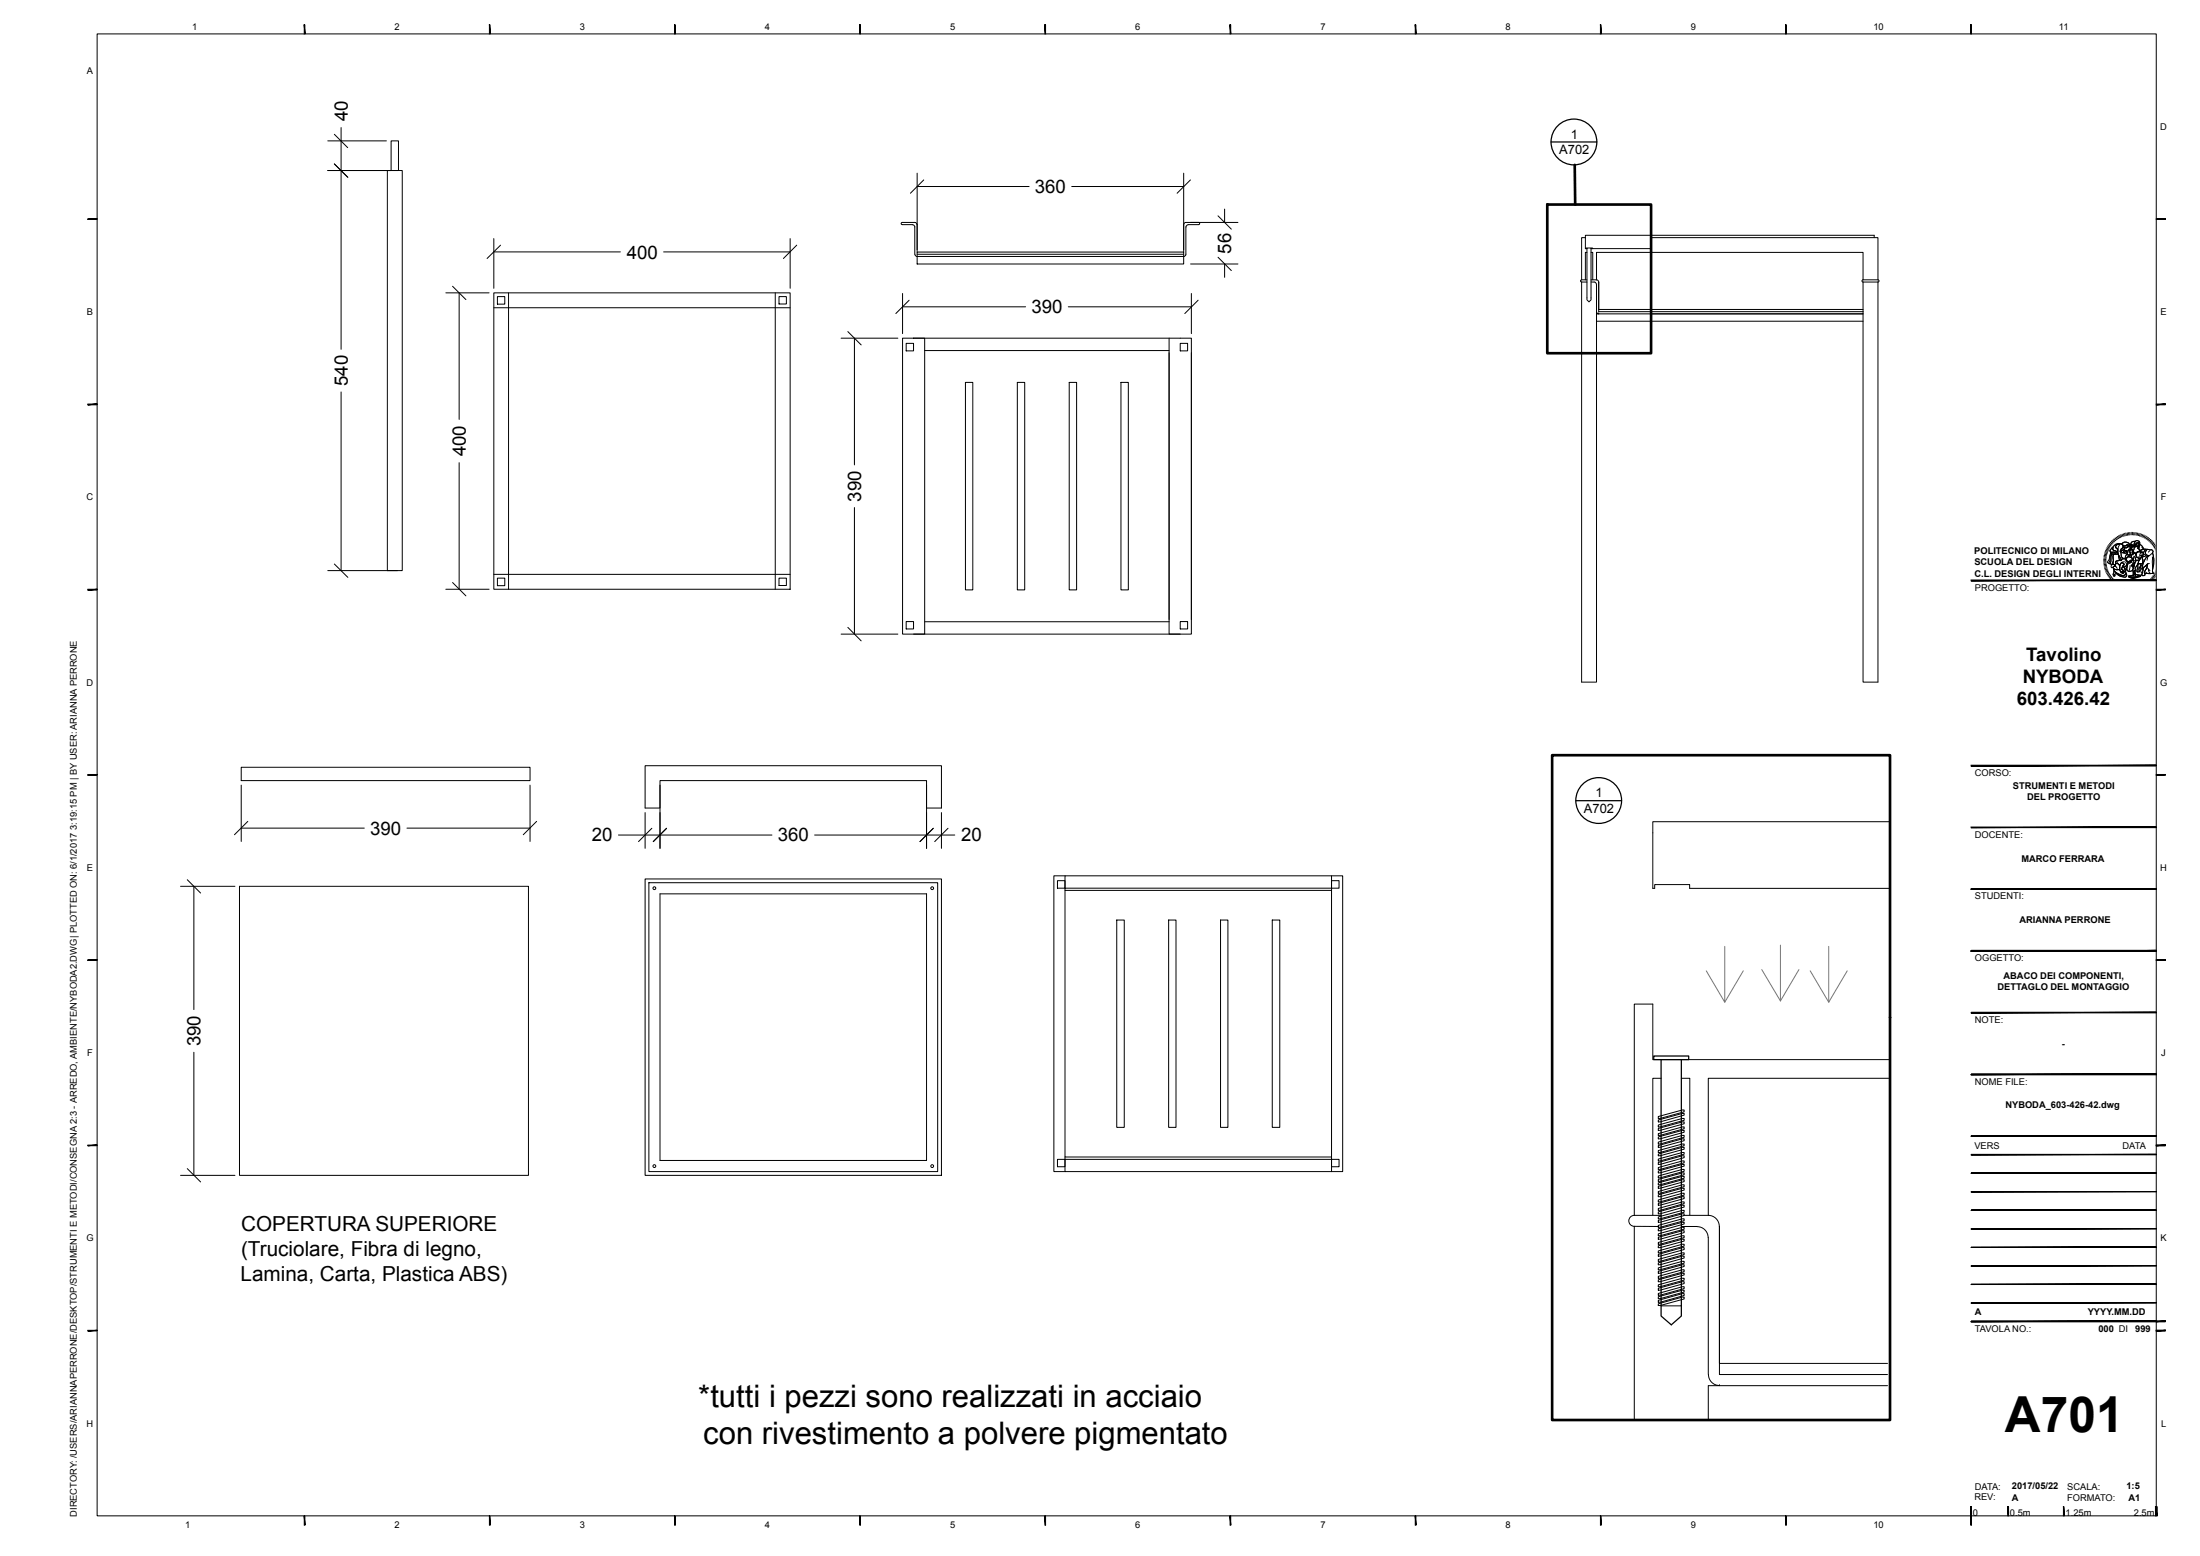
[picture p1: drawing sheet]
<svg xmlns="http://www.w3.org/2000/svg" width="594mm" height="420mm" viewBox="0 0 594 420" stroke-linecap="round" stroke-linejoin="round" font-family="sans-serif">
<g fill="none" stroke="#000" stroke-width=".27">
<path d="M26.2 9.2h556v400h-556zM88.5 38h15.8M90.3 36.2l3.6 3.6M92.1 34.4v59.9M88.5 46h18.8M90.3 44.2l3.6 3.6M104.6 46h4v108h-4zM104.6 46h1v-8h2v8M247.6 46.7v21.3M247.6 50.3h30.3M249.4 48.6l-3.6 3.6M289.4 50.3h30.2"/>
<path d="M319.6 46.7v21.3M321.4 48.6l-3.6 3.6M328.9 58.3l3.6 3.6M330.6 56.4v3.6M120.4 79h11.7M122.2 77.3l3.6 3.6M124 79v34.2M133.3 79h80v80.1h-80zM133.3 64.4v13.4M133.3 68h34.2M135.1 66.2l-3.6 3.6M137.3 79v80.1"/>
<path d="M179.2 68h34.1M209.3 79v80.1M213.3 64.4v13.4M215.1 66.2l-3.6 3.6M243.7 79.2v10.9M246.4 60.6h-2.8l-.3-.3 .3-.3h3.4l.4 .2 .2 .4M246.4 60.7l.4 .1 .2 .5M247 61.2v7.4M247.6 68h72v3.3h-72zM247.6 68.6h72M320.2 61.2v7.4l-.2 .5-.4 .1h-72l-.4-.1-.2-.5M320.8 60.7l-.4 .1-.2 .5"/>
<path d="M321.5 71.3h12.7M321.7 79.2v10.9M323.6 60l.3 .3-.3 .3h-2.8M328.9 69.4l3.6 3.6M330.6 71.3v3.6M334.2 60h-14l-.4 .2-.2 .4M427 75.5l-.3 .3 .3 .3M427 76.1v108h4.1v-99.4h71.9v99.4h4v-108M427 76.1h1.5M427 75.5h1.5M428.1 64.1h-1.1v11.4M428.1 64.1v-.6h77.9v.6"/>
<path d="M428.1 64.1v3h.4M428.5 68.1h-.4v7.4M428.5 67.1v13.9l.5 .5 .6-.5v-13.9M428.5 67.1h-.4v-.2h1.9v.2h-.4M429.6 76.1l1.1 .1 .3 .5M429.6 68.1h.4v7.4M429.6 75.5h1.5M429.6 67.1h16.2M431.1 75.5l.4 .2 .2 .4v8h71.4M431.1 75.5v-7.4h71.9v7.4M431.1 76.7v7.4l.1 .4 .5 .2M445.8 64.1h61.2v11.4"/>
<path d="M503 75.5l-.3 .3 .3 .3M503 76.1v8.6h-57.2M503 76.1h4M503 75.5h4M507 75.5l.3 .3-.3 .3M133.3 83.1h80M134.3 80.1h2v2h-2zM210.3 80.1h2v2h-2zM227.1 91.3h15.3M228.9 89.5l3.6 3.6M230.7 91.3v34.2M243.7 91.3h6v79.9h-6z"/>
<path d="M243.7 82.8h33.2M244.7 92.7h2v2h-2zM245.5 81l-3.6 3.6M246.7 91.3h75v79.9h-6v-79.9M249.7 94.6h66M288.4 82.8h33.3M315.7 95.2v72M318.7 92.7h2v2h-2zM321.7 95.2v72M323.5 81l-3.6 3.6M431.1 83.5v3.2h71.9M431.7 84.7h.1"/>
<path d="M431.7 83.5h71.3M92.1 105.8v48.2M260.7 103.2h2v56h-2zM274.7 103.2h2v56h-2zM288.7 103.2h2v56h-2zM302.7 103.2h2v56h-2zM124 124.9v34.2M230.7 137v34.2M88.5 154h18.8M90.3 152.2l3.6 3.6M120.4 159.1h11.7M122.2 157.2l3.6 3.6"/>
<path d="M133.3 155h80M134.3 156.1h2v2h-2zM210.3 156.1h2v1.9h-2zM568 151h.6M568 151.4h.6M568 150.6l.7 .1M568 150.3l.7 .1M568.1 149.9l.7 .1M568.2 149.6l.7 .1M568.3 149.2l.6 .2M568.4 148.9l.6 .2M568.5 148.6l.7 .2"/>
<path d="M568.6 148.2l.7 .3M568.6 151.6l-.6 .1M568.7 152h-.7M568.7 152.3l-.7 .1M568.8 152.6l-.7 .1M568.8 147.9l.6 .3M568.8 153l-.6 .1M568.9 153.3l-.6 .2M569 147.6l.6 .3M569 153.6l-.7 .2M569.1 153.9l-.6 .2M569.2 147.3l.5 .3"/>
<path d="M569.2 154.2l-.6 .2M569.4 147l.5 .4M569.4 154.5l-.6 .3M569.5 154.8l-.6 .3M569.6 146.7l.5 .4M569.7 155l-.6 .4M569.8 146.4l.5 .5M569.9 149h.6a.76 .76 0 0 0 1.3-.1l.1 .6-.4 .1-1.6-.2zM569.9 148.9v.5M569.9 155.3l-.6 .4M570 149.5l-.2 .4-.1 1.5-.4 .6 .4 .2M570 146.1l.5 .5"/>
<path d="M570.1 155.6l-.6 .4M570.1 148l.4-.2a.77 .77 0 0 0 .1 .8 .77 .77 0 0 0 .8 .2l.3 .1-.5 .4-.5-.3-.5 .1a.45 .45 0 0 1-.5-.3 .45 .45 0 0 1 .3-.5zM570.3 149.6h.5l-.3 .6v2.2l-.8-.2 .2-.6 .1-1.6zM570.3 145.9l.5 .5M570.3 155.8l-.6 .5M570.3 149.5v.1a1.89 1.89 0 0 0-.3 2l-.3 .6 .7 .2M570.5 147.8l-.5 .5a.45 .45 0 0 0-.3 .5 .45 .45 0 0 0 .5 .3l.3-.1a.76 .76 0 0 0 1.3-.1M570.5 156.1l-.5 .5M570.5 153.1a.72 .72 0 0 0 .9 .7l.9-.2M570.5 145.6l.5 .5M570.6 147.5a1.88 1.88 0 0 1 1.9-.7 .98 .98 0 0 0-1.2 1l.5 .3v.7l-.1 .1-.5-.2a.73 .73 0 0 1-.7-.4 .73 .73 0 0 1 .1-.8zM570.7 153.5l.7 .3 .9-.2 .4 1 .2-.2 .3 .4-.2-.6 .4 .5-.2-.5 .4 .2-.4-.5a.44 .44 0 0 1-.4-.4 .44 .44 0 0 1 .3-.5h.4l.2 .7a1.06 1.06 0 0 1-.2 1.6h-.7a2.62 2.62 0 0 1-2.1-1.8z"/>
<path d="M570.7 153.5a1.79 1.79 0 0 0 1.7 1.6l1 .4M570.7 149.6l-.2 .6v2.2M570.7 156.3l-.4 .5M570.8 149.6h.4a.8 .8 0 0 1 1 .6l.3 .4a.64 .64 0 0 1-.8 .8 .4 .4 0 0 0-.5 .2 .4 .4 0 0 0 .2 .5l-.4 .4a.82 .82 0 0 1-.4-1.3l-.1-1zM570.8 154.1l1.9 1.1a.95 .95 0 0 0 1.3-.5 .63 .63 0 0 1 .1 1 .63 .63 0 0 1-1 0l-1-.4a.77 .77 0 0 0-1.1-.3v.4a.35 .35 0 0 1-.5-.1 .35 .35 0 0 1 .1-.4zM570.8 145.4l.4 .5M570.8 154.1l-.1 .5a.53 .53 0 0 0 .1 .9l.3-.1-.2-.2a.57 .57 0 0 1 .6-.4 .57 .57 0 0 1 .5 .5l.4 .2a1.71 1.71 0 0 0 1.7 0l-.1-.8M570.9 156.6l-.4 .4M571 152.6l-.1-.1a.53 .53 0 0 0-.9 .2v.3a.54 .54 0 0 0 .9-.2l.4 .1 .4 .5M571.1 145.2l.4 .5M571.2 156.8l-.4 .5M571.2 152.2l.2-.1a.72 .72 0 0 1 .9 .8v.7a1.3 1.3 0 0 1-1.8-.4l.2-.3h.5l-.1-.3z"/>
<path d="M571.3 151.6l1.1-.4 .4 .1a.54 .54 0 0 1 .8-.5l.4 .2a1.07 1.07 0 0 1 .5 1.3 1.07 1.07 0 0 1-1.4 .6l.2-.3a.28 .28 0 0 0 .2-.3 .28 .28 0 0 0-.2-.3l-.4-.2-.5 .8a.81 .81 0 0 0-1-.5l-.2-.2zM571.4 145l.3 .6M571.4 156.9l-.3 .6M571.5 147.1a.96 .96 0 0 1 1-.3 .96 .96 0 0 1 .7 .8l-.3 .5a.95 .95 0 0 0-.2 1.4 .98 .98 0 0 0 .7 1.3 .54 .54 0 0 0-.7 .5 .39 .39 0 0 1-.4-.2 .39 .39 0 0 1 .2-.5l-.6-1.1-.1-1.4h-.3l-.3-.5zM571.6 151.9l.7 .7M571.6 152a.54 .54 0 0 0-.4 .8M571.7 144.8l.3 .6M571.7 157.2l-.4 .5M571.9 149.5h-1.6a.49 .49 0 0 0-.6 .1 .49 .49 0 0 0-.1 .6l-.1 .8-.5 .7 .3 .3M572 149.9l.2 1.4M572 144.6l.3 .6M572 157.3l-.4 .6"/>
<path d="M572.2 147.1a3 3 0 0 0-.1 2.9l.4 .6a.37 .37 0 0 0-.1 .5 .37 .37 0 0 0 .4 .2l.1-.4 .5-.1a.98 .98 0 0 1-.7-1.3 1.55 1.55 0 0 1 .5-1.9 1.21 1.21 0 0 0-1.9-.7 1.25 1.25 0 0 0-.9 1.3l.3 .4 1 .3M572.3 157.5l-.4 .6M572.3 144.5l.3 .6M572.4 151.2l-.5 .2a.45 .45 0 0 0-.6 .1 .45 .45 0 0 0 .1 .6M572.5 146.8a.98 .98 0 0 0-1.2 1l.5 .3M572.5 157.6l-.3 .7M572.6 144.3l.3 .6M572.7 148.2l.4-.3 .6-.1-.1 .5-1.1 .5zM572.7 148.6l.8-.3 .3 .3a.34 .34 0 0 0-.4 .2 .34 .34 0 0 0 .2 .4h-.2a.58 .58 0 0 1-.7-.6zM572.7 151.9h.1a.48 .48 0 0 1 .5 .1 .48 .48 0 0 1 .1 .5 .88 .88 0 0 0-.5 .9 .88 .88 0 0 0 .6 .8l.1 .2-.4-.2 .2 .5-.4-.5 .2 .6-.3-.4-.2 .1a1.78 1.78 0 0 1 0-2.6zM572.8 148.6a.58 .58 0 0 0 .8 .6M572.8 157.8l-.2 .6"/>
<path d="M572.9 146.9a1.19 1.19 0 0 1 2 .2l-.2 .1a.4 .4 0 0 0-.4-.2 .4 .4 0 0 0-.3 .3l-.8-.1M573 144.2l.2 .6M573 146.6a1.2 1.2 0 0 1 1.9 .5l-.2 .1-.3-.3a.76 .76 0 0 1-.8 .4 .76 .76 0 0 1-.6-.6zM573.2 147.2l.6 .2 .6-.5a.41 .41 0 0 1 .3 .4 .41 .41 0 0 1-.3 .4l-.3 .2-.4-.1-.6 .1zM573.2 157.9l-.3 .6M573.3 144.1l.2 .6M573.4 148.8l.2-.2 .8 .1-.3 .2a.39 .39 0 0 1-.4 .4 .39 .39 0 0 1-.3-.5zM573.4 150.8a1.31 1.31 0 0 1 .9 1.8l-.2 .1M573.5 158l-.2 .6M573.5 153.1l.2 .6a.93 .93 0 0 1 .2 1.1 .93 .93 0 0 1-.9 .5M573.6 148.4l.2 .2M573.6 151.6l-.7 .2"/>
<path d="M573.6 148.1v.2l-1.1 .5M573.6 143.9l.2 .7M573.7 147.8l-.4 .5M573.8 158.1l-.2 .7M573.8 151.3l.7 .6M573.9 148.6l.5 .1-.3 .1a.34 .34 0 0 1-.2 .5 .34 .34 0 0 1-.4-.3 .34 .34 0 0 1 .4-.4l-.2 .2M573.9 151.8a.7 .7 0 0 1 .2 .9 .7 .7 0 0 1-1 .2M574 151a.93 .93 0 0 1 1.5-.5l.4 .5-.1 .2-1.4 .4a.53 .53 0 0 0 .8 .3l.3-.5a.39 .39 0 0 0 .4-.3 .39 .39 0 0 0-.2-.4l-.6-.4h-.6l-.5 .7-.2-.1v-.5l.5-.8 .2 .2h1.2l.4-.4v-.3l.6 .2 .1 1a.72 .72 0 0 0-.1 1.1l-.3 .5-.5 .2-.2 .6-.2-.1 .3 .3 .2-.1v.4l.1-.2-.2 1.1-.2-.1a.91 .91 0 0 1-1.3 0l-.4-.4 .5-1.7M574 143.9l.1 .6M574 150.7l.6-.4 1 .3 .2 .6h-.4l-.6 .4a.37 .37 0 0 1-.4 .1 .37 .37 0 0 1-.2-.4zM574 153.6l.8 .7M574.1 158.2l-.2 .6"/>
<path d="M574.2 147.7l.1 .1M574.3 147.3l.1 .1M574.3 153l.1 .9M574.3 149.6a1.28 1.28 0 0 0-.5 1.3M574.4 143.8v.7M574.4 147.4h-.1M574.4 151.6l1.1-.4a.63 .63 0 0 1-.3 .7 .63 .63 0 0 1-.8-.3zM574.4 158.3l-.1 .6M574.4 152.4l-.1 .7-.5 .7M574.6 151.8h-.1M574.7 147.5l.8-.2 .2 .3a.45 .45 0 0 1-.4 .2 .45 .45 0 0 1-.4-.3zM574.7 147.2l-.2 .5-.4 .2-.4-.1-.6 .1"/>
<path d="M574.7 143.8l.1 .7M574.7 158.3v.7M574.8 155.5l2-.4 1.2 .2-2.1 .6zM574.8 155.5l1.1 .4v.3l-1.1-.4zM574.8 148.3a.83 .83 0 0 1 1.1 .1 .83 .83 0 0 1 0 1.1l-.2-.3a.53 .53 0 0 0 0-.8 .53 .53 0 0 0-.8 .1l.2 .4a.51 .51 0 0 1-.1 .9 .51 .51 0 0 1-.7-.4zM575 143.7l.1 .7M575 158.3v.7M575.1 148.3a.82 .82 0 0 1 .8 .4 .82 .82 0 0 1-.1 .8l-.2 .3h-.5l-.2-1.3zM575.1 152.7l-.3 1.6 1-.2M575.1 147.3a.41 .41 0 0 1 .6-.3 .41 .41 0 0 1 .2 .6l-.2 .1M575.1 151.8h.1M575.2 147.1a.46 .46 0 0 1 .5 0 .46 .46 0 0 1 .2 .5l-.8-.3z"/>
<path d="M575.2 151.4l.2 .1M575.2 151.7l.1 .1M575.3 151.5h-.1M575.3 148.5v.1M575.4 148.5l-.2 .1M575.4 158.3l-.1 .7M575.4 143.7v.7M575.5 152.6l.2 .1 .2-.6 .5-.2-.4 1.3v-.4l-.2 .1zM575.5 147.5l-.5-.2-.3 .2 .3 .1a.32 .32 0 0 0 .5 .3 .32 .32 0 0 0 0-.6v.2M575.5 149.8v.7M575.6 151.3l-.1 .3a.49 .49 0 0 1-.4 .3 .49 .49 0 0 1-.5-.2M575.6 148.3l.2 .3-.1 .1"/>
<path d="M575.7 148.5a.41 .41 0 0 0-.6-.2 .41 .41 0 0 0 0 .6v.2a.46 .46 0 0 1 0 .6 .46 .46 0 0 1-.7 0 .46 .46 0 0 1 .1-.7l.1-.3a.82 .82 0 0 1 1.2-.4 .82 .82 0 0 1 .1 1.3l-.1-.4M575.7 158.3v.7M575.8 143.7v.7M575.8 148.8l-.2 .1M575.8 148.6l.1 .5-.2 .1h-.6M575.8 149.5l-.1 .2-.6 .1M575.9 155.9l2.1-.6v.3l-2.1 .6zM575.9 155.9v.3M576 147.5h.1l.1 .3-.2 .9M576 152.7l-.1 .4 .2-.1M576 158.3l.1 .7M576.1 147.1l.1 .4"/>
<path d="M576.1 149.1l-.1-.5 .2-.5-.1-.6h-.1l-.1-.3-.4-.3a.61 .61 0 0 1 .2-.7 .61 .61 0 0 1 .7 .1l-.2 .6 .1 .8 .3-.5a.41 .41 0 0 0 .3 .4 .41 .41 0 0 0 .4-.2v.7l.1-.2 .4 .7-1.1 .7M576.1 143.7v.7M576.2 152.4l-.2 .3v-.2M576.2 150.1l-.2 1.3M576.2 149.3l.4 .2M576.2 154.2l.2-.1 .2 1.1-.3-.6-.3 .6zM576.3 151.3l-.4 .4 .1 .4M576.3 158.3l.1 .7M576.4 151.9l-.5 .2-.2 .6-.2-.1 .3 .3 .2-.1M576.4 150.2l-.4 .8M576.5 146.2a.73 .73 0 0 1 .9-.1 .73 .73 0 0 1 .3 .9l-.4 1.1v-.7l.3-.5-.2-.5-.2 .1a.91 .91 0 0 0-.7 1.1l-.2 .1-.1-.7zM576.5 146.2a.73 .73 0 0 1 .9-.1 .73 .73 0 0 1 .3 .9l-.4 1.1v-.7l.3-.5-.2-.5a1.17 1.17 0 0 0-1 1.3l-.2-.8z"/>
<path d="M576.5 146.2h-.5a.6 .6 0 0 0-.6 .7M576.5 143.7l-.1 .7M576.6 147.2a.39 .39 0 0 0 .2 .4 .39 .39 0 0 0 .5-.2M576.7 158.3l.1 .6M576.7 149.3l.9-.4 .4 .1a.65 .65 0 0 1 .9 .5 .65 .65 0 0 1-.6 .8l-.2 .2a.59 .59 0 0 1-1-.1l-.4-.4zM576.7 146.9h.3M576.8 146.7l.6-.3 .2 .5-.3 .5a.46 .46 0 0 1-.7-.1 .46 .46 0 0 1 .2-.6zM576.8 151.3l.8-.2-.4 1.1-.7 1.1v.7l-.5 .7a2.84 2.84 0 0 1 .3-2.2zM576.8 151.3l-.5 1.4a2.05 2.05 0 0 0-.3 2l.4-.6 .2 1.4-.3-.9-.4 1 .1-.9M576.8 147.4h.1M576.8 150.3a.57 .57 0 0 0 0 1l.8-.2 .5-.6M576.8 143.8l-.1 .7"/>
<path d="M576.9 147.2l.1 .1M577 158.2l.1 .7M577.2 147.1l.2 .1M577.2 143.9l-.2 .6M577.3 152.2l.7-.1-.2 .9a1.03 1.03 0 0 0-.1 1.2l-.6 .2-.2-.3zM577.3 147.1l-.1 .1M577.3 158.1l.2 .7M577.4 147.9l.4 .7M577.5 150.4h.1M577.5 148.8l1.1-.5h.8l-.6 .9zM577.5 143.9l-.1 .7M577.6 151.1l-.4 1.1-.7 1.1v.9"/>
<path d="M577.6 158l.2 .7M577.7 150.3l-.3 .1M577.7 146.9l.1 .1a1.17 1.17 0 0 1 .8 1l.3 .2-.9 .4a.76 .76 0 0 1-.3-1.4zM577.7 146.9l.6 .4 .3 .6M577.7 150.6v.1M577.9 144l-.2 .7M578 155.3v.3l-2.1 .6-1.1-.4v-.3M578 158l.2 .6M578 152.2l-.1 .7a1.1 1.1 0 0 0-.2 1.3l-.6 .2-.2-.3 .3-.9v-1M578.2 144.2l-.2 .6M578.3 157.8l.2 .7M578.3 150.2h.2l-.1 1.9-1.2 .1 .4-1.1z"/>
<path d="M578.3 147.8l.5 .4M578.3 150l-.1 .4M578.3 149l.4 .2 .1 .2M578.4 152.1l-1.2 .1M578.4 153.5v.3l.2 .1M578.5 150.3v1.7a2.08 2.08 0 0 0-.1 2.7M578.5 144.3l-.2 .6M578.5 157.7l.3 .6M578.7 153.2l1.1-1-.3 1.4a1.09 1.09 0 0 0-.3 1.5l-.3 .3-.6-.1zM578.8 149.2a1.07 1.07 0 0 1 1.7-.8 .56 .56 0 0 1 .8 .2 .56 .56 0 0 1-.3 .8 1.22 1.22 0 0 1-1.1 .8 1.22 1.22 0 0 1-1.1-.8M578.8 149.4l-.1 .3-.4 .3a.73 .73 0 0 1-.5 .7 .73 .73 0 0 1-.8-.3 .74 .74 0 0 1-.2-1.1 .74 .74 0 0 1 1.2 0l-.2 .3a.27 .27 0 0 0 0 .4 .27 .27 0 0 0 .4-.1l.2-.3a.79 .79 0 0 0-.5-.8 .79 .79 0 0 0-1 .3l-.3 .3 .1 .4M578.8 151v.6"/>
<path d="M578.8 157.6l.3 .6M578.9 144.4l-.3 .6M579.1 157.4l.3 .6M579.2 144.6l-.3 .6M579.3 150.2l-.9 .1M579.3 154.4l.6 .4M579.4 157.2l.4 .6M579.5 148.3h-1.1l-.9 .5M579.5 144.7l-.4 .6M579.6 148.4l.2-.1 .7 .2a.52 .52 0 0 1 .6 .1 .52 .52 0 0 1 .1 .6l.3 1.6v1.7a2.16 2.16 0 0 0-.1 2.3l-2.4-.1 .8-2.5-1.5 1.4a6.6 6.6 0 0 1 1.4-3.5l.5-.1a.89 .89 0 0 1-.9-.6 .89 .89 0 0 1 .3-1zM579.6 157.1l.5 .5M579.7 153.2l.8 .9"/>
<path d="M579.7 150.2a6.4 6.4 0 0 0-1.4 3.4l1.6-1.4 .4-.1M579.8 148.3a.91 .91 0 0 0-.5 1 .91 .91 0 0 0 .9 .7M579.8 145l-.4 .5M579.9 152.2l-.4 1.4a1.09 1.09 0 0 0-.3 1.5l-.5 .3a.29 .29 0 0 1-.4-.1 .29 .29 0 0 1 .1-.4l.4-1.6M579.9 156.9l.4 .5M579.9 150.2l-.2 1M580.1 153.6a1.09 1.09 0 0 0 .6 1.2M580.1 145.1l-.4 .6M580.2 156.6l.4 .6M580.4 145.3l-.5 .6M580.4 148.7l-.3 .3M580.4 156.4l.5 .5"/>
<path d="M580.7 145.6l-.5 .5M580.7 156.2l.4 .5M580.9 156l.5 .4M580.9 145.8l-.4 .5M581.1 155.7l.5 .4M581.1 150.3l.1 3.3M581.2 149.2a8.6 8.6 0 0 1 0 4.8l.3 .8-2.5-.1M581.2 146.1l-.5 .5M581.3 155.5l.5 .3M581.4 146.4l-.5 .4M581.5 155.2l.5 .4M581.6 146.6l-.5 .4"/>
<path d="M581.6 154.9l.6 .3M581.8 154.7l.6 .3M581.9 146.9l-.6 .4M581.9 154.4l.7 .3M582.1 147.2l-.6 .4M582.1 154.1l.6 .2M582.2 153.8l.6 .2M582.2 147.5l-.6 .3M582.3 153.4l.7 .2M582.4 147.8l-.6 .3M582.4 153.1l.6 .2M582.4 152.8l.7 .2"/>
<path d="M582.5 152.5l.7 .1M582.6 148.1l-.6 .3M582.6 152.2h.6M582.6 151.9h.6M582.6 151.6h.7M582.7 148.5l-.6 .2M582.9 148.8l-.7 .2M583 149.2l-.7 .1M583 149.5l-.6 .2M583.1 149.8l-.6 .2M583.2 150.2l-.7 .1M583.2 150.5l-.6 .1"/>
<path d="M583.3 151.2l-.7 .1M583.3 150.9h-.7M227.1 171.2h15.3M228.9 169.3l3.6 3.7M244.7 167.8h2v2h-2zM246.7 171.2h72M249.7 167.8h66M318.7 167.8h2v2h-2zM65.1 207.1h78v3.6h-78zM65.1 211.9v15.2M143.1 211.9v15.2M174.2 206.7h80v11.4h-4v-7.4h-72v7.4h-4z"/>
<path d="M174.2 219.3v9.7M178.2 211.9v17.1M250.2 211.9v17.1M254.2 219.3v9.7M48.7 239.2h14.7M50.6 237.5l3.6 3.6M52.3 239.2v33.3M64.7 239.2h78v78.1h-78zM65.1 223.5h33.3M66.9 221.7l-3.6 3.6M109.9 223.5h33.2M144.9 221.7l-3.6 3.6"/>
<path d="M167 225.4h41.4M174.2 237.2h80v80.1h-80zM175.2 238.3h78v77.9h-78zM176 223.6l-3.6 3.6M180 223.6l-3.6 3.6M219.9 225.4h37.9M252 223.6l-3.6 3.6M256 223.6l-3.6 3.6M285.5 237.7h2v2h-2zM287.5 239.7v-3.3h72v3.9M287.5 236.4h-3v79.8h3M359.5 239.7h-72v.6"/>
<path d="M359.5 236.4h3v79.8h-3M359.5 237.7h2v2h-2zM510.3 221.8h-64v18h.5v-1h9.4v1h54.1M178.2 241.3h72v71.9h-72zM287.5 240.3h72v72h-72zM301.5 248.3h2.1v56h-2.1zM315.5 248.3h2v56h-2zM329.5 248.3h2v56h-2zM343.5 248.3h2v56h-2zM52.3 284v33.3M448.5 291.1h-2.2v37M454 291.1h2.2v37"/>
<path d="M510.3 286h-64v-15h-5v57.1M510.3 291.1h-49.1v37M48.7 317.3h14.7M50.6 315.4l3.6 3.6M285.5 312.9h2v2h-2zM287.5 312.3v3.9h72v-3.3M359.5 312.3v.6h-72M359.5 312.9h2v2h-2zM447.7 302.3l7-1.8v.5l-6.5 1.8h-.5zM447.7 304.6l7-1.8v.5l-6.5 1.8h-.5zM447.7 306.9l7-1.8v.5l-6.5 1.8h-.5zM447.7 309.2l7-1.8v.5l-6.5 1.8h-.5z"/>
<path d="M447.7 311.5l7-1.8v.5l-6.5 1.8h-.5zM447.7 313.8l7-1.8v.5l-6.5 1.8h-.5zM447.7 316.1l7-1.8v.5l-6.5 1.8h-.5zM447.7 318.4l7-1.8v.5l-6.5 1.8h-.5zM447.7 301.4l7-1.8v.5l-6.5 1.8h-.5zM447.7 303.7l7-1.8v.5l-6.5 1.8h-.5zM447.7 306l7-1.8v.5l-6.5 1.8h-.5zM447.7 308.3l7-1.8v.5l-6.5 1.8h-.5zM447.7 310.6l7-1.8v.5l-6.5 1.8h-.5zM447.7 312.9l7-1.8v.4l-6.5 1.9h-.5zM447.7 315.1l7-1.7v.5l-6.5 1.7h-.5zM447.7 317.4l7-1.8v.6l-6.5 1.7h-.5z"/>
<path d="M447.7 319.3l7-1.8v.5l-6.5 1.8h-.5zM441.3 328.1a1.48 1.48 0 0 0-1.5 1.4 1.48 1.48 0 0 0 1.5 1.5M441.3 331v52.3M441.3 331l6.4 .1M441.3 328.1h7.2M447.7 322.5l7-1.8v.5l-6.5 1.8h-.5zM447.7 324.8l7-1.8v.5l-6.5 1.8h-.5zM447.7 327.1l7-1.8v.5l-6.5 1.8h-.5zM447.7 329.4l7-1.8v.5l-6.5 1.8h-.5zM447.7 331.7l7-1.8v.5l-6.5 1.8h-.5zM447.7 334l7-1.8v.5l-6.5 1.8h-.5zM447.7 336.3l7-1.8v.5l-6.5 1.8h-.5z"/>
<path d="M447.7 338.6l7-1.8v.5l-6.5 1.8h-.5zM447.7 320.2l7-1.8v.6l-6.5 1.7h-.5zM447.7 321.6l7-1.8v.5l-6.5 1.8h-.5zM447.7 323.9l7-1.8v.5l-6.5 1.8h-.5zM447.7 326.2l7-1.8v.5l-6.5 1.8h-.5zM447.7 328.5l7-1.8v.5l-6.5 1.8h-.5zM447.7 330.8l7-1.8v.5l-6.5 1.8h-.5zM447.7 333l7-1.7v.5l-6.5 1.8h-.5zM447.7 335.4l7-1.8v.5l-6.5 1.7h-.5zM447.7 337.7l7-1.9v.5l-6.5 1.9h-.5zM447.7 339.9l7-1.7v.4l-6.5 1.9h-.5zM454 331.1h4.2a2.96 2.96 0 0 1 3 3"/>
<path d="M454.7 328.1h6.5M461.2 328.1a2.96 2.96 0 0 1 3 2.9M461.2 334v37M464.2 331v40h45.4M447.7 340.9l7-1.8v.5l-6.5 1.8h-.5zM447.7 343.2l7-1.8v.5l-6.5 1.8h-.5zM447.7 345.5l7-1.8v.4l-6.5 1.9h-.5zM447.7 347.7l7-1.7v.5l-6.5 1.7h-.5zM447.7 350l7-1.8v.6l-6.5 1.7h-.5zM447.7 351.9l7-1.8v.5l-6.5 1.8h-.5zM447.7 342.2l7-1.7v.5l-6.5 1.7h-.5zM447.7 344.5l7-1.8v.5l-6.5 1.8h-.5z"/>
<path d="M447.7 346.8l7-1.8v.5l-6.5 1.8h-.5zM447.7 349.1l7-1.8v.5l-6.5 1.8h-.5zM447.7 351l7-1.8v.5l-6.5 1.8h-.5zM448.5 352.5h5.5M461.3 371a2.96 2.96 0 0 0 2.9 3M464.2 374h.1M464.2 368h45.4M509.6 374h-48.4v9.3"/>
<circle cx="176.7" cy="239.7" r=".38"/>
<circle cx="251.7" cy="239.7" r=".38"/>
<circle cx="176.7" cy="314.8" r=".38"/>
<circle cx="251.7" cy="314.8" r=".38"/>
</g>
<path d="M417.8 55.2h28v40.1h-28zM425.2 44.5l.1 10.7M419.1 203.8h91.2v179.5h-91.2z" fill="none" stroke="#000" stroke-width=".72"/>
<g fill="none" stroke="#000" stroke-width=".34">
<path d="M418.8 38.3h12.3M425.5 216.1h12.3M446.5 285h9.5v1h-9.5zM448.5 286v69.2l2.8 2.4 2.7-2.4v-69.2"/>
<circle cx="425" cy="38.3" r="6.2"/>
<circle cx="431.7" cy="216.1" r="6.2"/>
</g>
<path d="M465.7 255.5v15l-5-8.4M480.7 255.1v15.1M493.8 255.5v15M470.7 262.1l-5 8.4M475.7 261.7l5 8.5 5-8.5M488.8 262.1l5 8.4 4.9-8.4" fill="none" stroke="#767676" stroke-width=".27"/>
<g fill="#fff" stroke="#fff" stroke-width=".27">
<path d="M557.2 156.6l30.7 4.4h-30.7z"/>
<path d="M557.2 156.6h25l5.7 4.4z"/>
<path d="M582.2 142.1h5.7l-5.7 14.5z"/>
<path d="M587.9 142.1v18.9l-5.7-4.4z"/>
</g>
<path d="M557.2 156.6h25v-14.5h5.7v18.9h-30.7z" fill="none" stroke="#fff" stroke-width=".27"/>
<g fill="#000" stroke="#000" stroke-width=".27">
<path d="M82.1 6.7l.2 2.5v-2.5zM82.1 6.7l.2 2.5h-.2z"/>
<path d="M132.1 6.7l.2 2.5v-2.5zM132.1 6.7l.2 2.5h-.2z"/>
<path d="M182.1 6.7l.2 2.5v-2.5zM182.1 6.7l.2 2.5h-.2z"/>
<path d="M232.1 6.7l.2 2.5v-2.5zM232.1 6.7l.2 2.5h-.2z"/>
<path d="M282.1 6.7l.2 2.5v-2.5zM282.1 6.7l.2 2.5h-.2z"/>
<path d="M332.1 6.7l.2 2.5v-2.5zM332.1 6.7l.2 2.5h-.2z"/>
<path d="M382.1 6.7l.2 2.5v-2.5zM382.1 6.7l.2 2.5h-.2z"/>
<path d="M432.1 6.7l.2 2.5v-2.5zM432.1 6.7l.2 2.5h-.2z"/>
<path d="M482.1 6.7l.2 2.5v-2.5zM482.1 6.7l.2 2.5h-.2z"/>
<path d="M532.1 6.7l.2 2.5v-2.5zM532.1 6.7l.2 2.5h-.2z"/>
<path d="M23.7 59.2h2.5v-.1zM23.7 59.1h2.5l-2.5 .1z"/>
<path d="M582.2 59.2h2.5v-.1zM582.2 59.1h2.5l-2.5 .1z"/>
<path d="M23.7 109.3h2.5v-.2zM23.7 109.1h2.5l-2.5 .2z"/>
<path d="M582.2 109.3h2.5v-.2zM582.2 109.1h2.5l-2.5 .2z"/>
<path d="M23.7 159.3h2.5v-.2zM23.7 159.1h2.5l-2.5 .2z"/>
<path d="M532.2 156.8h50v-.2zM532.2 156.6h50l-50 .2z"/>
<path d="M582.2 159.3h2.5v-.2zM582.2 159.1h2.5l-2.5 .2z"/>
<path d="M23.7 209.3h2.5v-.2zM23.7 209.1h2.5l-2.5 .2z"/>
<path d="M532.2 206.8h50v-.2zM532.2 206.6h50l-50 .2z"/>
<path d="M582.2 209.3h2.5v-.2zM582.2 209.1h2.5l-2.5 .2z"/>
<path d="M532.2 239.9v.2l50-.2zM532.2 240.1l50-.2v.2z"/>
<path d="M532.2 223.4h50v-.2zM532.2 223.2h50l-50 .2z"/>
<path d="M23.7 259.3h2.5v-.3zM23.7 259h2.5l-2.5 .3z"/>
<path d="M532.2 256.6v.2l50-.2zM532.2 256.8l50-.2v.2z"/>
<path d="M532.2 256.6v.2l50-.2zM532.2 256.8l50-.2v.2z"/>
<path d="M532.2 256.6v.2l50-.2zM532.2 256.8l50-.2v.2z"/>
<path d="M532.2 256.6v.2l50-.2zM532.2 256.8l50-.2v.2z"/>
<path d="M532.2 240.1h50v-.2zM532.2 239.9h50l-50 .2z"/>
<path d="M582.2 259.3h2.5v-.3zM582.2 259h2.5l-2.5 .3z"/>
<path d="M532.2 273.2v.2l50-.2zM532.2 273.4l50-.2v.2z"/>
<path d="M532.2 289.9v.2l50-.2zM532.2 290.1l50-.2v.2z"/>
<path d="M532.2 289.9v.2l50-.2zM532.2 290.1l50-.2v.2z"/>
<path d="M23.7 309.3h2.5v-.2zM23.7 309.1h2.5l-2.5 .2z"/>
<path d="M532.2 316.6h50zM532.2 316.7l50-.1z"/>
<path d="M532.2 311.6h50zM532.2 311.7l50-.1z"/>
<path d="M532.2 306.5v.3l50-.3zM532.2 306.8l50-.3v.3z"/>
<path d="M582.2 309.3h2.5v-.2zM582.2 309.1h2.5l-2.5 .2z"/>
<path d="M582.2 309.3h2.5v-.2zM582.2 309.1h2.5l-2.5 .2z"/>
<path d="M532.2 336.6h50zM532.2 336.7l50-.1z"/>
<path d="M532.2 331.6h50zM532.2 331.7l50-.1z"/>
<path d="M532.2 326.6h50zM532.2 326.7l50-.1z"/>
<path d="M532.2 321.6h50zM532.2 321.7l50-.1z"/>
<path d="M23.7 359.3h2.5v-.2zM23.7 359.1h2.5l-2.5 .2z"/>
<path d="M532.2 356.6v.2l50-.2zM532.2 356.8l50-.2v.2z"/>
<path d="M532.2 356.6v.2l50-.2zM532.2 356.8l50-.2v.2z"/>
<path d="M532.2 351.6h50zM532.2 351.7l50-.1z"/>
<path d="M532.2 346.6h50zM532.2 346.7l50-.1z"/>
<path d="M532.2 341.6h50zM532.2 341.7l50-.1z"/>
<path d="M582.2 356.8h2.5v-.2zM582.2 356.6h2.5l-2.5 .2z"/>
<path d="M582.2 356.8h2.5v-.2zM582.2 356.6h2.5l-2.5 .2z"/>
<path d="M582.2 359.3h2.5v-.2zM582.2 359.1h2.5l-2.5 .2z"/>
<path d="M582.2 359.3h2.5v-.2zM582.2 359.1h2.5l-2.5 .2z"/>
<path d="M82.1 409.2l.2 2.5v-2.5zM82.1 409.2l.2 2.5h-.2z"/>
<path d="M132.1 409.2l.2 2.5v-2.5zM132.1 409.2l.2 2.5h-.2z"/>
<path d="M182.1 409.2l.2 2.5v-2.5zM182.1 409.2l.2 2.5h-.2z"/>
<path d="M232.1 409.2l.2 2.5v-2.5zM232.1 409.2l.2 2.5h-.2z"/>
<path d="M282.1 409.2l.2 2.5v-2.5zM282.1 409.2l.2 2.5h-.2z"/>
<path d="M332.1 409.2l.2 2.5v-2.5zM332.1 409.2l.2 2.5h-.2z"/>
<path d="M382.1 409.2l.2 2.5v-2.5zM382.1 409.2l.2 2.5h-.2z"/>
<path d="M432.1 409.2l.2 2.5v-2.5zM432.1 409.2l.2 2.5h-.2z"/>
<path d="M482.1 409.2l.2 2.5v-2.5zM482.1 409.2l.2 2.5h-.2z"/>
<path d="M532.1 406.7v2.5h.2zM532.1 406.7h.2v2.5z"/>
<path d="M532.1 409.2l.2 2.5v-2.5zM532.1 409.2l.2 2.5h-.2z"/>
<path d="M542.1 406.7l.2 2.5v-2.5zM542.1 406.7l.2 2.5h-.2z"/>
<path d="M557.1 406.7l.2 2.5v-2.5zM557.1 406.7l.2 2.5h-.2z"/>
<path d="M582 406.7l.4 2.5v-2.5zM582 406.7l.4 2.5h-.4z"/>
</g>
<text font-size="13.4" x="541.3" y="386.5">A701</text>
<g font-size="8.4">
<text x="188.5" y="379.7">*tutti i pezzi sono realizzati in acciaio</text>
<text x="189.9" y="389.7">con rivestimento a polvere pigmentato</text>
</g>
<g font-size="5.6">
<text x="65.1" y="332.3">COPERTURA SUPERIORE</text>
<text x="65.1" y="338.9">(Truciolare, Fibra di legno,</text>
<text x="65" y="345.7">Lamina, Carta, Plastica ABS)</text>
</g>
<g font-size="5">
<text x="93.9" y="32.7" transform="rotate(-90 93.9 32.7)">40</text>
<text x="279.4" y="52.1">360</text>
<text x="169.2" y="69.8">400</text>
<text x="332.4" y="68.5" transform="rotate(-90 332.4 68.5)">56</text>
<text x="278.5" y="84.6">390</text>
<text x="93.9" y="104.2" transform="rotate(-90 93.9 104.2)">540</text>
<text x="125.8" y="123.2" transform="rotate(-90 125.8 123.2)">400</text>
<text x="232.5" y="135.4" transform="rotate(-90 232.5 135.4)">390</text>
<text x="547.1" y="178.4">Tavolino</text>
<text x="546.1" y="184.4">NYBODA</text>
<text x="544.6" y="190.4">603.426.42</text>
<text x="99.9" y="225.3">390</text>
<text x="159.8" y="227.1">20</text>
<text x="210" y="227.1">360</text>
<text x="259.5" y="227.1">20</text>
<text x="54.1" y="282.5" transform="rotate(-90 54.1 282.5)">390</text>
</g>
<g font-size="3.5">
<text x="421" y="41.6">A702</text>
<text x="424.1" y="37.4">1</text>
<text x="430.8" y="215.2">1</text>
<text x="427.7" y="219.3">A702</text>
</g>
<g font-size="2.5">
<text x="51.9" y="8">1</text>
<text x="106.5" y="8">2</text>
<text x="156.5" y="8">3</text>
<text x="206.5" y="8">4</text>
<text x="256.5" y="8">5</text>
<text x="306.5" y="8">6</text>
<text x="356.5" y="8">7</text>
<text x="406.5" y="8">8</text>
<text x="456.5" y="8">9</text>
<text x="505.8" y="8">10</text>
<text x="555.9" y="8">11</text>
<text x="23.5" y="20.1">A</text>
<text x="583.3" y="35.1">D</text>
<text x="23.5" y="85.1">B</text>
<text x="583.3" y="85.1">E</text>
<text x="23.4" y="135.1">C</text>
<text x="583.4" y="135.1">F</text>
<text x="533" y="149.6">POLITECNICO DI MILANO</text>
<text x="533.1" y="152.6">SCUOLA DEL DESIGN</text>
<text x="533.1" y="155.7">C.L. DESIGN DEGLI INTERNI</text>
<text x="533.2" y="159.4">PROGETTO:</text>
<text x="23.4" y="185">D</text>
<text x="583.2" y="185">G</text>
<text x="533.2" y="209.4">CORSO:</text>
<text x="543.5" y="212.9">STRUMENTI E METODI</text>
<text x="547.3" y="215.9">DEL PROGETTO</text>
<text x="533.2" y="226.1">DOCENTE:</text>
<text x="545.8" y="232.5">MARCO FERRARA</text>
<text x="23.5" y="235">E</text>
<text x="583.3" y="235">H</text>
<text x="533.2" y="242.8">STUDENTI:</text>
<text x="545.2" y="249.2">ARIANNA PERRONE</text>
<text x="533.2" y="259.4">OGGETTO:</text>
<text x="539.3" y="267.2">DETTAGLO DEL MONTAGGIO</text>
<text x="541" y="264.1">ABACO DEI COMPONENTI,</text>
<text x="533.2" y="276.1">NOTE:</text>
<text x="23.6" y="285">F</text>
<text x="556.7" y="282.5">-</text>
<text x="583.5" y="285">J</text>
<text x="533.2" y="292.8">NOME FILE:</text>
<text x="541.5" y="299">NYBODA_603-426-42.dwg</text>
<text x="533.1" y="310.1">VERS</text>
<text x="573.1" y="310.1">DATA</text>
<text x="23.3" y="335">G</text>
<text x="583.3" y="335">K</text>
<text x="533.2" y="359.6">TAVOLA NO.:</text>
<text x="533.2" y="355.1">A</text>
<text x="563.7" y="355.1">YYYY.MM.DD</text>
<text x="566.6" y="359.6">000 DI</text>
<text x="576.5" y="359.6">999</text>
<text x="23.4" y="385.1">H</text>
<text x="583.5" y="385.1">L</text>
<text x="533.1" y="405">REV:</text>
<text x="533.2" y="402.1">DATA:</text>
<text x="543.2" y="405.1">A</text>
<text x="543.2" y="402">2017/05/22</text>
<text x="558.1" y="402.1">SCALA:</text>
<text x="558.1" y="405.1">FORMATO:</text>
<text x="574.1" y="402">1:5</text>
<text x="574.7" y="405.1">A1</text>
<text x="20.7" y="409.4" transform="rotate(-90 20.7 409.4)">DIRECTORY: /USERS/ARIANNAPERRONE/DESKTOP/STRUMENTI E METODI/CONSEGNA 2:3 - ARREDO, AMBIENTE/NYBODA2.DWG| PLOTTED ON: 6/1/2017 3:19:15 PM | BY USER: ARIANNA PERRONE</text>
<text x="50" y="412.5">1</text>
<text x="106.5" y="412.5">2</text>
<text x="156.5" y="412.5">3</text>
<text x="206.5" y="412.5">4</text>
<text x="256.5" y="412.5">5</text>
<text x="306.5" y="412.5">6</text>
<text x="356.5" y="412.5">7</text>
<text x="406.5" y="412.5">8</text>
<text x="456.5" y="412.5">9</text>
<text x="505.8" y="412.5">10</text>
<text x="532.7" y="409.2">0</text>
<text x="542.7" y="409.2">0.5m</text>
<text x="557.7" y="409.2">1.25m</text>
<text x="576.1" y="409.2">2.5m</text>
</g>
</svg>
